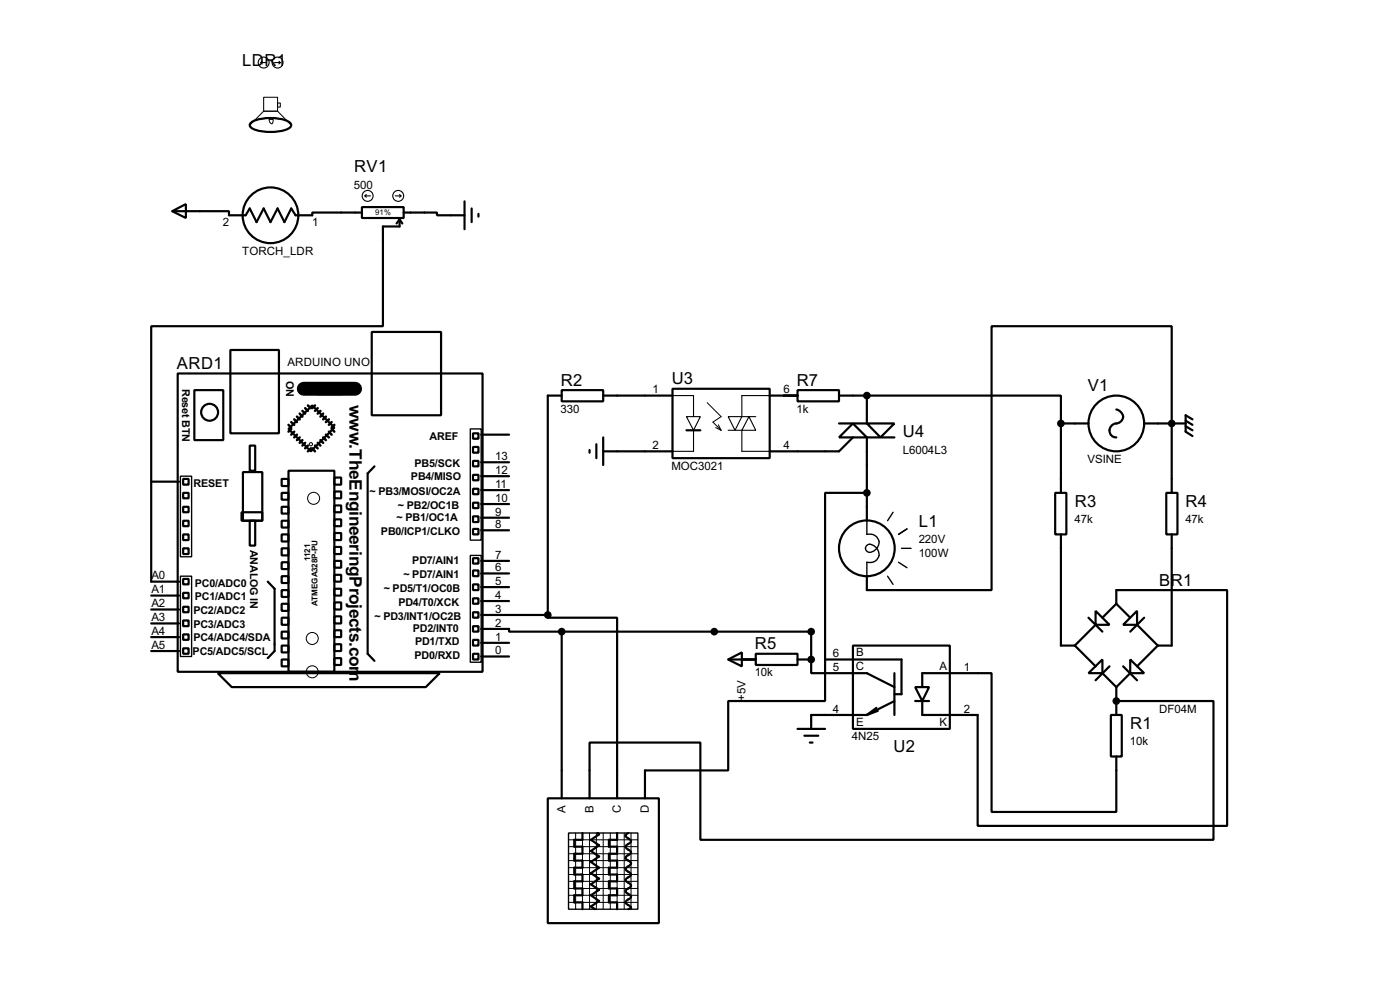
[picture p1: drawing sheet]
<svg xmlns="http://www.w3.org/2000/svg" width="256mm" height="180mm" viewBox="0 0 256 180" stroke-linecap="round" stroke-linejoin="round" font-family="sans-serif">
<g fill="none" stroke="#000" stroke-width=".4">
<path d="M31.6 38.7l2.5-1.3v2.5zM31.6 38.7h10.4v.7h3l.8-1.2 1.2 2.5 1.3-2.5 1.3 2.5 1.3-2.5 1.2 2.5 1.3-2.5 .8 1.2h3v-.5h9.1M45.8 22.6a5.2 5.2 0 0 1 3.8-1 5.2 5.2 0 0 1 3.7 1l.1 .3a1.56 1.56 0 0 1-1.5 1 9 9 0 0 1-5.8-.4l-.3-.6zM66.3 37.9h7.7v2h-7.7zM74 38.9h6.1v.5h5M85.1 36.9v5.1M86.4 38.2v2.5M87.7 39.2v.5M73.2 40.2v1.3h-3v18.2h-42.5v46.8h5.1M73.2 40.2l.5 .7M73.2 40.2l-.5 .7M32.6 68.4h55.8v54.6h-55.8z"/>
<path d="M35.6 71.4h5.3v9.2h-5.3zM42.2 64.1h8.9v15.2h-8.9zM52.9 78.5l4.3-4.3 4.1 4.1-4.3 4.3zM58.2 70.2h4.6v2h-4.6zM68.1 60.8h12.7v15.2h-12.7zM86.7 79.3h1v1h-1zM88.2 79.6h5.1M102.9 71.4h7.6v2.1h-7.6zM102.9 72.4h-2.5v40.2M110.5 72.4h12.7M123.2 71.2h17.8v12.7h-17.8zM125.8 78.8h2.5"/>
<path d="M141 72.4h5.1M146.1 71.4h7.6v2.1h-7.6zM153.7 72.4h5.1M156.3 77.5l2.5 2.6h-5.1zM158.8 77.5h5.1l-2.6 2.6zM158.8 72.4h35.6v5.1M158.8 72.4v5.1h-5.1M194.4 77.5v12.7M194.4 77.5h5M204.5 75a1.28 1.28 0 0 1 1.3 1.2 1.28 1.28 0 0 1-1.3 1.3 1.28 1.28 0 0 0-1.3 1.3 1.28 1.28 0 0 0 1.3 1.3M209.6 77.5h7.6M217.2 78l1.3 .8"/>
<path d="M217.2 77l1.3 .8M218.5 76.8l-1.3-.8v3l1.3 .8M27.7 88.2h5.1M33.6 90.2h1v1h-1zM33.6 95.3h1v1h-1zM33.6 97.8h1v1.1h-1zM33.6 92.8h1v1h-1zM33.6 87.7h1v1h-1zM44.3 93.8h3.8v1.5h-3.8zM44.5 86.4h3.6v8.9h-3.6zM45.8 81.6h1v4.6h-1zM45.8 95.3h1v4.6h-1z"/>
<path d="M51.6 87.7h1.3v1.3h-1.3zM51.6 90.2h1.3v1.3h-1.3zM51.6 92.8h1.3v1.2h-1.3zM51.6 95.3h1.3v1.3h-1.3zM51.6 97.8h1.3v1.3h-1.3zM52.9 86.2h8.4v36.8h-8.4zM61.3 87.4h1.2v1.3h-1.2zM61.3 90h1.2v1.2h-1.2zM61.3 92.5h1.2v1.3h-1.2zM61.3 95.1h1.2v1.2h-1.2zM61.3 97.6h1.2v1.3h-1.2zM68.6 85.4l-1.2 1.3v33l1.2 1.3"/>
<path d="M86.7 84.4h1v1h-1zM86.7 86.9h1v1h-1zM86.7 89.5h1v1h-1zM86.7 92h1v1h-1zM86.7 94.5h1v1.1h-1zM86.7 81.8h1v1.1h-1zM86.7 96.8h1v1h-1zM88.2 97.1h5.1M88.2 94.8h5.1M88.2 92.3h5.1M88.2 89.7h5.1M88.2 87.2h5.1"/>
<path d="M88.2 84.6h5.1M108 82.4v.5M109.3 81.3v2.6M110.5 82.6h12.7M110.5 80.1v5M156.3 80.1l-2.6 2.5h-12.7M158.8 90.2h-7.6v38.1h-17.8v12.7h-15.2v5.1M163.9 80.1h-5.1v15.2M193.3 90.2h2.1v7.6h-2.1zM194.4 97.8v20.4h2.5M213.7 90.2h2v7.6h-2zM214.7 90.2v-30.5h-33v48.3h-22.9v-2.5"/>
<path d="M214.7 97.8v20.4h-2.6M27.7 119.2h5.1M27.7 116.6h5.1M27.7 114.1h5.1M27.7 111.6h5.1M27.7 109h5.1M33.6 100.4h1v1h-1zM33.6 106h1v1h-1zM33.6 108.5h1v1h-1zM33.6 111.1h1v1h-1zM33.6 113.6h1v1h-1zM33.6 116.1h1v1h-1z"/>
<path d="M33.6 118.7h1v1h-1zM49.1 106.5l1.2 1.3v11.4l-1.2 1.3M51.6 100.4h1.3v1.3h-1.3zM51.6 102.9h1.3v1.3h-1.3zM51.6 105.5h1.3v1.2h-1.3zM51.6 108h1.3v1.3h-1.3zM51.6 110.5h1.3v1.3h-1.3zM51.6 113.1h1.3v1.3h-1.3zM51.6 115.6h1.3v1.3h-1.3zM51.6 118.2h1.3v1.2h-1.3zM61.3 100.1h1.2v1.3h-1.2zM61.3 102.7h1.2v1.2h-1.2z"/>
<path d="M61.3 105.2h1.2v1.3h-1.2zM61.3 107.8h1.2v1.2h-1.2zM61.3 110.3h1.2v1.3h-1.2zM61.3 112.8h1.2v1.3h-1.2zM61.3 115.4h1.2v1.2h-1.2zM61.3 117.9h1.2v1.3h-1.2zM86.7 102.2h1v1h-1zM86.7 104.4h1v1.1h-1zM86.7 107h1v1h-1zM86.7 109.5h1v1h-1zM86.7 112.1h1v1h-1zM86.7 114.6h1v1h-1z"/>
<path d="M86.7 117.1h1v1.1h-1zM86.7 119.7h1v1h-1zM88.2 115.1h5.1v.5h9.6M88.2 112.6h12.2M88.2 117.7h5.1M88.2 110h5.1M88.2 107.5h5.1M88.2 105h5.1M88.2 102.7h5.1M100.4 112.6v.5h12.7v33M102.9 115.6h45.7v5.1M102.9 115.6v30.5"/>
<path d="M138.5 119.7h7.6v2h-7.6zM156.3 118.2h17.7v15.2h-17.7zM196.9 118.2l3.8 3.8M199.4 113.1l2.6 2.5M200.7 111.8l2.6 2.6h-2.6zM200.7 114.4l-3.8 3.8M204.5 110.5v-2.5h20.3v43.2h-45.7v-20.3h-10.1v-2.6M204.5 110.5l-2.5 2.6M204.5 110.5l2.6 2.6M205.8 114.4l2.5-2.6v2.6zM208.3 114.4l3.8 3.8M209.6 113.1l-2.5 2.5"/>
<path d="M212.1 118.2l-3.8 3.8M39.9 123.2h40.7l-2.6 2.6h-35.5zM51.6 120.7h1.3v1.3h-1.3zM61.3 120.5h1.2v1.2h-1.2zM88.2 120.2h5.1M133.4 120.7l2.5-1.3v2.6zM133.4 120.7h5.1M146.1 120.7h2.5M146.1 133.4h5.1M147.4 134.7h2.5M148.4 135.9h.5M148.6 120.7v2.5h10.2l5.1 2.6"/>
<path d="M151.2 120.7h14v6.4h-1.3M158.8 130.9h-10.2v2.5M160.6 129.6l-1.8 1.3M160.8 130.1l-2 .8M163.9 123.2v7.7M163.9 128.3l-5.1 2.6M167.7 125.8h2.5l-1.2 2.5zM167.7 128.3h2.5M169 125.8v-2.6h12.7v25.4h22.8v-10.1M199.4 123.2l2.6-2.5v2.5zM202 123.2l2.5 2.6M203.3 122l-2.6 2.5"/>
<path d="M203.5 130.9h2v7.6h-2zM204.5 128.3h17.8v25.4h-94v-17.8h-20.3v10.2M204.5 125.8v5.1M205.8 122l2.5 2.5M207.1 120.7l2.5 2.5h-2.5zM207.1 123.2l-2.6 2.6M100.4 146.1h20.3v22.9h-20.3zM106.7 152.5v1.2h-1.5v1.3h1.5v1.3h-1.5v1.2h1.5v1.3h-1.5v1.3h1.5v1.2h-1.5v1.3h1.5v1.3h-1.5v1.3h1.5v1.2M109.5 152.5l.3 .2-1.5 1 1.5 1-1.5 1.1 1.5 1-1.5 1 1.5 1-1.5 1 1.5 1-1.5 1.1 1.5 1-1.5 1 1.5 1-1.5 1 .7 .5M113.1 152.5v1.2h-1.5v1.3h1.5v1.3h-1.5v1.2h1.5v1.3h-1.5v1.3h1.5v1.2h-1.5v1.3h1.5v1.3h-1.5v1.3h1.5v1.2M115.1 152.5l-.4 .2-.1 .3 .1 .2 .8 .5 .1 .3-.1 .2-.8 .5a.6 .6 0 0 0 .5 .9l.4 .4-.1 .2-.8 .5-.1 .3 .1 .3 .8 .5a.6 .6 0 0 1-.5 .8l-.4 .5 .1 .2 .8 .5 .1 .3-.1 .2-.8 .5-.1 .3 .1 .2 .4 .3a.54 .54 0 0 1 .4 .7l-.8 .5-.1 .3 .1 .3 .8 .5 .1 .2-.1 .3-.4 .2a.54 .54 0 0 0-.4 .8l.8 .5 .1 .3-.5 .2"/>
<circle cx="49.5" cy="39.4" r="5.1"/>
<circle cx="38.4" cy="75.5" r="1.55"/>
<circle cx="204.5" cy="77.5" r="5.1"/>
<circle cx="158.8" cy="100.4" r="5.1"/>
</g>
<g fill="#000">
<circle cx="158.8" cy="72.4" r=".2"/>
<circle cx="214.7" cy="77.5" r=".2"/>
<circle cx="148.6" cy="120.7" r=".2"/>
<circle cx="204.5" cy="128.3" r=".2"/>
</g>
<g fill="none" stroke="#000" stroke-width=".2">
<path d="M47.8 11.5h1M47.8 11.5l.3 .2M48.1 11.2l-.3 .3M50.3 11.5h1.1M51.1 11.2l.3 .3M51.4 11.5l-.3 .2M66.9 35.9h1M66.9 35.9l.2 .2M67.1 35.6l-.2 .3M72.4 35.9h1.1M73.2 35.6l.3 .3M73.5 35.9l-.3 .2"/>
<path d="M123.2 72.4h3.9v3.9M125.8 76.3h2.5l-1.2 2.5zM127.1 78.8v3.8h-3.9M133.4 76.3h2.5l-1.2 2.5zM133.4 78.8h2.5v3.8h5.1M137.2 76.3l1.3 2.5h-2.6zM141 72.4h-5.1v3.9h2.6"/>
<circle cx="48.3" cy="11.5" r="1"/>
<circle cx="50.8" cy="11.5" r="1"/>
<circle cx="67.3" cy="35.9" r="1"/>
<circle cx="72.9" cy="35.9" r="1"/>
</g>
<g fill="none" stroke="#000" stroke-width=".18">
<path d="M48.3 17.8h2.6v2.6h-2.6zM50.9 18.9h.5v.7h-.5zM45.8 22.6v.3l2.5-2.5h2.6l2.5 2.5a1.6 1.6 0 0 0-1.5-1 8.6 8.6 0 0 0-5.8 .4zM49.3 21.9h.8l-.2 .6-.1 .2a.72 .72 0 0 1-.5-.8zM129.6 73.7l2.5 2.6-1.5 1 1.5 1.5M131.1 78.3l1 .5M131.6 77.8l.5 1M104.2 157.5h12.7M104.2 158.8h12.7M104.2 155h12.7M104.2 153.7h12.7M104.2 156.3h12.7"/>
<path d="M105.5 152.5v13.9M106.7 152.5v13.9M108 152.5v13.9M109.3 152.5v13.9M110.5 152.5v13.9M111.8 152.5v13.9M113.1 152.5v13.9M114.4 152.5v13.9M115.6 152.5v13.9M104.2 160.1h12.7M104.2 161.3h12.7M104.2 162.6h12.7"/>
<path d="M104.2 163.9h12.7M104.2 165.2h12.7"/>
<circle cx="56.9" cy="81.3" r=".3"/>
<circle cx="57.4" cy="91.2" r="1.1"/>
<circle cx="57.2" cy="116.9" r="1.1"/>
<circle cx="57.2" cy="123" r="1.1"/>
</g>
<path d="M86.2 78.5h2v20.4h-2zM33.1 87.2h2v14.7h-2zM158.8 95.3v2.5a1.68 1.68 0 0 1 2.2 1.2 1.68 1.68 0 0 1-1.4 2 .76 .76 0 0 1-1-.6 .76 .76 0 0 1 1-.7 1.73 1.73 0 0 1 1.3 1.2 1.73 1.73 0 0 1-.5 1.8l-.9 .2h-.7v2.6M163.6 93.8l-1 1.5M166.2 96.8l-1.6 1M33.1 105.5h2v14.7h-2zM86.2 101.7h2v19.5h-2zM162.6 105.5l1 1.5M164.6 102.9l1.6 1M165.2 100.4h1.7M104.2 152.5h12.7v13.9h-12.7z" fill="none" stroke="#000" stroke-width=".25"/>
<path d="M55.7 71.2h9.4" fill="none" stroke="#000" stroke-width="2.6"/>
<g fill="none" stroke="#000" stroke-width=".45">
<path d="M52.9 77.8l.5 .5M53.4 77.3l.5 .5M53.4 78.5l-.5 .5M53.9 76.8l.5 .5M53.9 79l-.5 .6M54.4 76.3l.5 .5M54.4 79.6l-.5 .5M54.9 75.7l.5 .6M55.4 75.2l.5 .5M55.9 74.7l.5 .5M56.4 74.2l.6 .5M57.7 74.2l-.5 .5"/>
<path d="M58.2 74.7l-.5 .5M58.7 75.2l-.5 .5M59.2 75.7l-.5 .6M59.7 79.6l.6 .5M59.7 76.3l-.5 .5M60.3 79l.5 .6M60.3 76.8l-.6 .5M60.8 78.5l.5 .5M60.8 77.3l-.5 .5M61.3 77.8l-.5 .5M54.9 80.1l-.5 .5M55.4 80.6l-.5 .5"/>
<path d="M55.9 81.1l-.5 .5M56.4 81.6l-.5 .5M57 82.1l-.6 .5M57.2 82.1l.5 .5M57.7 81.6l.5 .5M58.2 81.1l.5 .5M58.7 80.6l.5 .5M59.2 80.1l.5 .5"/>
</g>
<g fill="#000" stroke="#000" stroke-width=".4">
<circle cx="158.8" cy="72.4" r=".5"/>
<circle cx="194.3" cy="77.5" r=".5"/>
<circle cx="214.6" cy="77.5" r=".5"/>
<circle cx="158.8" cy="90.2" r=".5"/>
<circle cx="100.3" cy="112.6" r=".5"/>
<circle cx="102.9" cy="115.6" r=".5"/>
<circle cx="130.8" cy="115.6" r=".5"/>
<circle cx="148.6" cy="115.6" r=".5"/>
<circle cx="148.6" cy="120.7" r=".5"/>
<circle cx="204.5" cy="128.3" r=".5"/>
</g>
<g font-size="3.6">
<text x="64" y="74.1" transform="rotate(90 64 74.1)">w</text>
<text x="64" y="81.4" transform="rotate(90 64 81.4)">.TheEngineeringProjects.com</text>
</g>
<g font-size="3.4">
<text x="44.4" y="12">LDR1</text>
<text x="64.9" y="31.6">RV1</text>
<text x="32.4" y="67.6">ARD1</text>
<text x="102.8" y="70.6">R2</text>
<text x="123.1" y="70.4">U3</text>
<text x="146" y="70.6">R7</text>
<text x="199.3" y="71.6">V1</text>
<text x="165.4" y="80.1">U4</text>
<text x="196.9" y="92.8">R3</text>
<text x="217.2" y="92.8">R4</text>
<text x="168.4" y="96.4">L1</text>
<text x="212.4" y="107.2">BR1</text>
<text x="138.3" y="118.9">R5</text>
<text x="163.7" y="137.7">U2</text>
<text x="207.1" y="133.4">R1</text>
</g>
<g font-size="2.4">
<text x="64.9" y="34.5">500</text>
<text x="40.8" y="41.3">2</text>
<text x="57.2" y="41.3">1</text>
<text x="44.3" y="46.6">TORCH_LDR</text>
<text x="52.7" y="66.9">ARDUINO UNO</text>
<text x="119.6" y="72">1</text>
<text x="143.6" y="72">6</text>
<text x="102.7" y="75.5">330</text>
<text x="145.9" y="75.5">1k</text>
<text x="119.6" y="82.2">2</text>
<text x="143.6" y="82.2">4</text>
<text x="165.4" y="83">L6004L3</text>
<text x="90.7" y="89.3">11</text>
<text x="90.7" y="86.8">12</text>
<text x="90.7" y="84.2">13</text>
<text x="123" y="86">MOC3021</text>
<text x="199.2" y="84.7">VSINE</text>
<text x="90.7" y="94.4">9</text>
<text x="90.7" y="91.9">10</text>
<text x="196.8" y="95.7">47k</text>
<text x="217.2" y="95.7">47k</text>
<text x="90.7" y="96.7">8</text>
<text x="168.3" y="99.4">220V</text>
<text x="168.3" y="101.9">100W</text>
<text x="27.7" y="106.1">A0</text>
<text x="90.7" y="107.1">5</text>
<text x="90.7" y="104.6">6</text>
<text x="90.7" y="102.3">7</text>
<text x="27.7" y="113.7">A3</text>
<text x="27.7" y="111.2">A2</text>
<text x="27.7" y="108.6">A1</text>
<text x="90.7" y="112.2">3</text>
<text x="90.7" y="109.6">4</text>
<text x="27.7" y="118.8">A5</text>
<text x="27.7" y="116.2">A4</text>
<text x="90.7" y="119.8">0</text>
<text x="90.7" y="117.3">1</text>
<text x="90.7" y="114.7">2</text>
<text x="138.3" y="123.8">10k</text>
<text x="152.6" y="122.8">5</text>
<text x="152.6" y="120.3">6</text>
<text x="156.8" y="122.7">C</text>
<text x="156.8" y="120.1">B</text>
<text x="172.1" y="122.7">A</text>
<text x="176.6" y="122.8">1</text>
<text x="136.6" y="128.3" transform="rotate(-90 136.6 128.3)">+5V</text>
<text x="152.6" y="130.5">4</text>
<text x="176.6" y="130.5">2</text>
<text x="212.3" y="130.4">DF04M</text>
<text x="156.1" y="135.5">4N25</text>
<text x="156.8" y="132.8">E</text>
<text x="172.1" y="132.8">K</text>
<text x="207" y="136.4">10k</text>
<text x="103.6" y="148.7" transform="rotate(-90 103.6 148.7)">A</text>
<text x="108.7" y="148.7" transform="rotate(-90 108.7 148.7)">B</text>
<text x="113.8" y="148.9" transform="rotate(-90 113.8 148.9)">C</text>
<text x="118.9" y="148.9" transform="rotate(-90 118.9 148.9)">D</text>
</g>
<g font-size="2.2">
<text x="33.4" y="71.2" transform="rotate(90 33.4 71.2)">Reset BTN</text>
<text x="52.5" y="69.7" transform="rotate(90 52.5 69.7)">ON</text>
<text x="78.7" y="80.4">AREF</text>
<text x="35.4" y="89.1">RESET</text>
<text x="75.3" y="87.8">PB4/MISO</text>
<text x="75.9" y="85.5">PB5/SCK</text>
<text x="67.7" y="90.6">~ PB3/MOSI/OC2A</text>
<text x="72.7" y="95.4">~ PB1/OC1A</text>
<text x="72.9" y="93.2">~ PB2/OC1B</text>
<text x="45.9" y="100.6" transform="rotate(90 45.9 100.6)">ANALOG IN</text>
<text x="69.8" y="98">PB0/ICP1/CLKO</text>
<text x="35.7" y="107.4">PC0/ADC0</text>
<text x="73.9" y="105.9">~ PD7/AIN1</text>
<text x="75.5" y="103.3">PD7/AIN1</text>
<text x="35.4" y="112.5">PC2/ADC2</text>
<text x="35.7" y="109.9">PC1/ADC1</text>
<text x="68.6" y="113.5">~ PD3/INT1/OC2B</text>
<text x="70.3" y="108.4">~ PD5/T1/OC0B</text>
<text x="73" y="110.9">PD4/T0/XCK</text>
<text x="35.3" y="119.8">PC5/ADC5/SCL</text>
<text x="35.4" y="117.3">PC4/ADC4/SDA</text>
<text x="35.4" y="115">PC3/ADC3</text>
<text x="75.6" y="115.8">PD2/INT0</text>
<text x="76" y="118.1">PD1/TXD</text>
<text x="75.9" y="120.6">PD0/RXD</text>
</g>
<g font-size="1.7">
<text x="56.8" y="102.7" transform="rotate(-90 56.8 102.7)">1121</text>
<text x="58.2" y="111" transform="rotate(-90 58.2 111)">ATMEGA328P-PU</text>
</g>
<text font-size="1.6" x="68.8" y="39.4">91%</text>
</svg>
